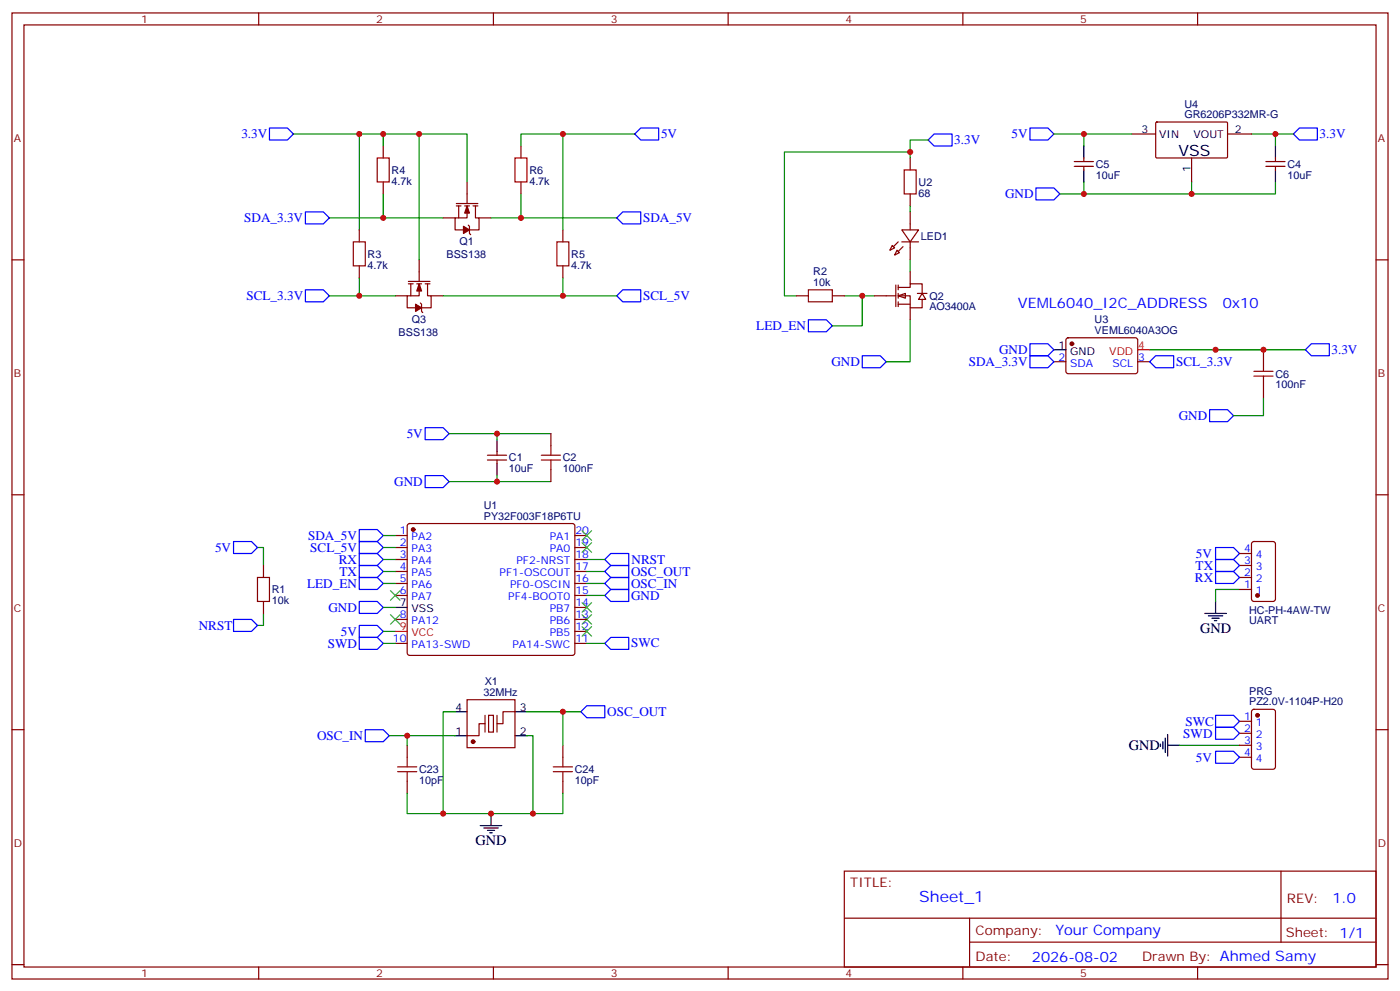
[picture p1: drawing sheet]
<svg xmlns="http://www.w3.org/2000/svg" width="412mm" height="292mm" viewBox="0 0 412 292" stroke-linecap="round" stroke-linejoin="round" font-family="sans-serif">
<g fill="none" stroke="#870000" stroke-width=".35">
<path d="M3.5 3.8h405.4v284.3h-405.4zM7.1 7.3h398.2v277.3h-398.2zM76.2 3.8v3.5M145.3 3.8v3.5M214.5 3.8v3.5M283.6 3.8v3.5M352.8 3.8v3.5M333.4 39.4h7M340.5 36.1l.3-.2 20.6 .1 .2 .3-.1 10-.3 .2-20.6-.1-.2-.3zM361.6 39.4h7.1M268.1 46.5v3.5M268.1 57.1v3.5"/>
<path d="M316.4 49h5.7M316.4 47.6h5.7M319.3 46.5v1.1M319.3 49v1M351 46.5v7.1M372.9 49h5.6M372.9 47.6h5.6M375.7 46.5v1.1M375.7 49v1M3.5 76.5h3.6M262.8 72.2l.7 .8-1.4 .7zM264.2 73.7l.7 .7-1.4 .7z"/>
<path d="M265.6 67.7h5l-2.5 3.5zM265.6 71.2h5M268.1 62.4v5.3M268.1 71.2v5.3M405.3 76.5h3.6M234.6 87.1h3.5M245.2 87.1h3.5M314.2 99.6l.5-.2 20 .1 .4 .6v9.5l-.7 .4-20-.1-.4-.6v-9.2zM310.4 106.5h3.6M335.1 106.5h3.6M372.2 102.9v3.6M372.2 113.5v3.6"/>
<path d="M143.6 135.4h5.6M143.6 134h5.6M146.4 132.9v1.1M146.4 135.4v1.1M162.3 127.6v3.6M162.3 138.2v3.5M3.5 145.6h3.6M116.4 157.6h3.5M120.2 154.3l.4-.2h48l.5 .2 .2 .5v37.4l-.2 .5-.5 .2h-48l-.4-.2-.3-.5v-37.4zM169.3 157.6h3.6M368.9 159.6l.5-.2h5.6l.7 .4v16.5l-.5 .7h-5.8l-.7-.4v-16.5zM405.3 145.6h3.6"/>
<path d="M77.6 166.4v3.6M77.6 177v3.6M116.4 161.1h3.5M116.4 164.7h3.5M116.4 168.2h3.5M116.4 171.7h3.5M116.4 175.3h3.5M169.3 161.1h3.6M169.3 164.7h3.6M169.3 168.2h3.6M169.3 171.7h3.6M169.3 175.3h3.6"/>
<path d="M169.3 178.8h3.6M365.1 173.5h3.6M365.1 170h3.6M365.1 166.4h3.6M365.1 162.9h3.6M116.4 182.3h3.5M116.4 189.4h3.5M169.3 182.3h3.6M169.3 189.4h3.6M169.3 185.8h3.6M3.5 214.8h3.6M119.9 219.4v3.5"/>
<path d="M137.6 206h14.1v14.1h-14.1zM142.9 213h-1.8v3.5h-3.5M143.9 210.5h1.4v5h-1.4zM151.7 209.5h-3.5v3.5h-1.8M165.8 219.4v3.5M365.1 212.3h3.6M365.1 215.8h3.6M365.1 219.4h3.6M368.9 209l.5-.2h5.6l.7 .4v16.5l-.5 .7h-5.8l-.7-.4v-16.5zM405.3 214.8h3.6M119.9 229.9v3.6M165.8 229.9v3.6"/>
<path d="M365.1 222.9h3.6M248.7 256.4h156.6v28.2h-156.6zM377.3 256.4v20.9M248.7 270.2h156.5M285.6 277.3h119.6M285.6 270.2v14.2M3.5 283.9h3.6M76.2 284.6v3.5M145.3 284.6v3.5M214.5 284.6v3.5M283.6 284.6v3.5M352.8 284.6v3.5"/>
<path d="M405.3 283.9h3.6"/>
</g>
<g fill="none" stroke="#00f" stroke-width=".35">
<path d="M275.2 39.4h5.3v3.6h-5.3l-1.8-1.8zM303.4 37.7h5.3l1.7 1.7-1.7 1.8h-5.3zM381 39.4l1.8-1.7h5.3v3.5h-5.3zM305.2 55.3h5.2l1.8 1.8-1.8 1.7h-5.2zM238.1 94.1h5.3l1.8 1.8-1.8 1.7h-5.3zM254 104.7h5.3l1.8 1.8-1.8 1.7h-5.3zM303.4 101.2h5.3l1.7 1.7-1.7 1.8h-5.3zM303.4 104.7h5.3l1.7 1.8-1.7 1.7h-5.3zM340.4 104.7h5.3v3.5h-5.3l-1.7-1.7zM384.5 102.9l1.8-1.7h5.3v3.5h-5.3zM125.2 140h5.3l1.8 1.7-1.8 1.8h-5.3zM125.2 125.9h5.3l1.8 1.7-1.8 1.8h-5.3z"/>
<path d="M356.3 120.6h5.3l1.8 1.7-1.8 1.8h-5.3zM68.8 159.4h5.3l1.7 1.7-1.7 1.8h-5.3zM105.8 159.4h5.3l1.8 1.7-1.8 1.8h-5.3zM105.8 155.9h5.3l1.8 1.7-1.8 1.8h-5.3zM105.8 177h5.3l1.8 1.8-1.8 1.8h-5.3zM105.8 170h5.3l1.8 1.7-1.8 1.8h-5.3zM105.8 162.9h5.3l1.8 1.8-1.8 1.7h-5.3zM105.8 166.4h5.3l1.8 1.8-1.8 1.8h-5.3zM178.2 164.7l1.7-1.8h5.3v3.5h-5.3zM178.2 168.2l1.7-1.8h5.3v3.6h-5.3zM179.9 173.5h5.3v3.5h-5.3l-1.7-1.7zM179.9 170h5.3v3.5h-5.3l-1.7-1.8z"/>
<path d="M358.1 161.1h5.3l1.7 1.8-1.7 1.8h-5.3zM358.1 164.7h5.3l1.7 1.7-1.7 1.8h-5.3zM358.1 168.2h5.3l1.7 1.8-1.7 1.7h-5.3zM68.8 182.3h5.3l1.7 1.8-1.7 1.7h-5.3zM105.8 187.6h5.3l1.8 1.8-1.8 1.7h-5.3zM105.8 184.1h5.3l1.8 1.7-1.8 1.8h-5.3zM179.9 187.6h5.3v3.5h-5.3l-1.7-1.7zM107.6 214.8h5.3l1.8 1.7-1.8 1.8h-5.3zM172.9 207.7h5.3v3.5h-5.3l-1.8-1.7zM358.1 210.5h5.3l1.7 1.8-1.7 1.8h-5.3zM358.1 214.1h5.3l1.7 1.7-1.7 1.8h-5.3zM358.1 221.1h5.3l1.7 1.8-1.7 1.7h-5.3z"/>
</g>
<g fill="none" stroke="#3c3" stroke-width=".35">
<path d="M171.4 159.7l2.9 2.9M171.4 156.2l2.9 2.8M174.3 159.7l-2.9 2.9M174.3 156.2l-2.9 2.8M115 173.8l2.8 2.9M117.8 173.8l-2.8 2.9M171.4 177.4l2.9 2.8M174.3 177.4l-2.9 2.8M115 180.9l2.8 2.8M117.8 180.9l-2.8 2.8M171.4 180.9l2.9 2.8M171.4 184.4l2.9 2.9"/>
<path d="M174.3 180.9l-2.9 2.8M174.3 184.4l-2.9 2.9"/>
</g>
<g fill="none" stroke="#008700" stroke-width=".35">
<path d="M310.4 39.4h23M319.3 39.4v3.6M368.7 39.4h12.3M375.7 39.4v3.6M268.1 44.7h-37v42.4h3.5M273.4 41.2h-5.3v5.3M312.2 57.1h7.1M319.3 53.6v3.5h31.7v-3.5M375.7 53.6v3.5h-24.7M268.1 60.6v1.8M268.1 76.5v3.5M248.7 87.1h8.8"/>
<path d="M254 87.1v8.8h-8.8M268.1 94.1v12.4h-7M338.7 102.9h45.8M372.2 117.1v5.2h-8.8M132.3 127.6h30M146.4 127.6v1.8M146.4 140v1.7M112.9 157.6h3.5M132.3 141.7h30M75.8 161.1h1.8v5.3M112.9 178.8h3.5M112.9 171.7h3.5"/>
<path d="M112.9 168.2h3.5M112.9 164.7h3.5M112.9 161.1h3.5M172.9 171.7h5.3M172.9 168.2h5.3M172.9 164.7h5.3M172.9 175.3h5.3M365.1 173.5h-7v3.5M77.6 180.6v3.5h-1.8M112.9 189.4h3.5M112.9 185.8h3.5M172.9 189.4h5.3"/>
<path d="M114.7 216.5h19.4M119.9 216.5v2.9M134.1 209.5h-3.6v30M155.2 216.5h1.8v23M155.2 209.5h15.9M165.8 209.5v9.9M347.5 219.4h17.6M119.9 233.5v6h45.9v-6"/>
</g>
<g fill="#870000" stroke="#870000" stroke-width=".35">
<path d="M266 72.6l-1.4 1.4z"/>
<path d="M264.6 71.2l-1.4 1.4z"/>
<circle cx="121.7" cy="155.9" r=".53"/>
<circle cx="315.7" cy="101.2" r=".53"/>
<circle cx="370.4" cy="175.3" r=".53"/>
<circle cx="370.4" cy="210.5" r=".53"/>
<circle cx="139.3" cy="218.3" r=".53"/>
</g>
<g fill="none" stroke="#000" stroke-width=".35">
<path d="M319.3 43v3.5M319.3 50v3.6M375.7 43v3.5M375.7 50v3.6M310.4 102.9h3.6M146.4 129.4v3.5M146.4 136.5v3.5M116.4 178.8h3.5M358.1 177v3.6M354.9 180.6h6.3M356 181.3h4.2M357 182h2.1"/>
<path d="M357.7 182.7h.7M134.1 216.5h3.5M134.1 209.5h3.5M151.7 216.5h3.5M151.7 209.5h3.5M341.8 219v.7M342.5 218.3v2.1M343.3 217.2v4.3M344 219.4h3.5M344 216.2v6.3M144.6 239.5v3.5M141.5 243h6.3"/>
<path d="M142.5 243.7h4.3M143.6 244.4h2.1M144.3 245.1h.7"/>
</g>
<path d="M335.1 102.9h3.6M116.4 185.8h3.5" fill="none" stroke="#f00" stroke-width=".35"/>
<g fill="none" stroke="#a10000" stroke-width=".35">
<path d="M266.3 50h3.6v7.1h-3.6zM238.1 85.3h7.1v3.5h-7.1zM369.4 109.3h5.6M369.4 110.7h5.6M372.2 106.5v2.8M372.2 110.7v2.8M159.5 134h5.6M159.5 135.4h5.6M162.3 131.2v2.8M162.3 135.4v2.8M75.8 170h3.6v7h-3.6zM117.1 225.7h5.7"/>
<path d="M117.1 227.1h5.7M119.9 222.9v2.8M119.9 227.1v2.8M163 225.7h5.6M163 227.1h5.6M165.8 222.9v2.8M165.8 227.1v2.8"/>
</g>
<path d="M142.9 210.5v5M146.4 210.5v5" fill="none" stroke="#871200" stroke-width=".35"/>
<g fill="#fff" stroke="#870000" stroke-width=".35">
<path d="M264.6 87.1l2.1-.7v1.4z"/>
<path d="M271.6 86.4l1.1 1.7h-2.1z"/>
</g>
<g fill="none" stroke="#870000" stroke-width=".35">
<path d="M112.9 43v3.5M112.9 53.6v3.5M134.4 59.9h6.4M137.6 53.6v6.3M153.5 43v3.5M153.5 53.6v3.5M105.8 67.7v3.5M105.8 78.2v3.6M123.5 76.5v6.3M130.5 64.1h3.6M134.4 60.6h1.4M135.1 60.6v3.5"/>
<path d="M136.9 60.6h1.4M137.6 60.6v3.5h-3.5v3.6h2.4M137.9 66.3l.4 .3v2.1l.3 .4M139.3 60.6h1.5M140.1 60.6v3.5h1v3.6h-2.8M141.1 64.1h3.5M165.8 67.7v3.5M165.8 78.2v3.6M116.4 87.1h3.5M120.3 82.8h6.3M120.3 83.5h1.4M121 83.5v3.6"/>
<path d="M122.8 83.5h1.4M123.5 83.5v3.6h-3.6v3.5h2.5M123.8 89.2l.4 .3v2.2l.3 .3M125.2 83.5h1.4M125.9 83.5v3.6h1.1v3.5h-2.8M127 87.1h3.5M257.5 87.1h6.4M263.9 83.9v6.3M264.6 84.6h3.5v-1.1h3.5v2.9M264.6 87.1h3.5v3.5h3.5v-2.5M264.6 89.5h3.5M264.6 83.9v1.4"/>
<path d="M264.6 86.4v1.4M264.6 88.8v1.4M268.1 80v3.5M268.1 90.6v3.5M270.2 86.4h2.8"/>
</g>
<g fill="#870000" stroke="#870000" stroke-width=".35">
<path d="M136.5 66.6l1.8 1.1-1.8 1z"/>
<path d="M137.6 60.6l.7 2.1h-1.4z"/>
<path d="M122.4 89.5l1.8 1.1-1.8 1.1z"/>
<path d="M123.5 83.5l.7 2.2h-1.4z"/>
</g>
<path d="M79.4 37.7h5.3l1.7 1.7-1.7 1.8h-5.3zM188.7 37.7h5.3v3.5h-5.3l-1.7-1.8zM90 62.4h5.2l1.8 1.7-1.8 1.8h-5.2zM183.4 62.4h5.3v3.5h-5.3l-1.7-1.8zM90 85.3h5.2l1.8 1.8-1.8 1.7h-5.2zM183.4 85.3h5.3v3.5h-5.3l-1.7-1.7z" fill="none" stroke="#00f" stroke-width=".35"/>
<g fill="none" stroke="#008700" stroke-width=".35">
<path d="M86.4 39.4h51.2v14.2M105.8 39.4v28.3M112.9 39.4v3.6M123.5 39.4v37.1M165.8 39.4v28.3M187 39.4h-33.5v3.6M112.9 57.1v7h17.6M153.5 57.1v7h-8.9M97 64.1h15.9M153.5 64.1h28.2M97 87.1h8.8M105.8 81.8v5.3h10.6"/>
<path d="M165.8 81.8v5.3h-35.3M165.8 87.1h15.9"/>
</g>
<path d="M111.1 46.5h3.6v7.1h-3.6zM151.7 46.5h3.5v7.1h-3.5zM104.1 71.2h3.5v7h-3.5zM164 71.2h3.6v7h-3.6z" fill="none" stroke="#a10000" stroke-width=".35"/>
<g fill="#c00">
<circle cx="375.7" cy="39.4" r=".88"/>
<circle cx="319.3" cy="57.1" r=".88"/>
<circle cx="319.3" cy="39.4" r=".88"/>
<circle cx="351" cy="57.1" r=".88"/>
<circle cx="358.1" cy="102.9" r=".88"/>
<circle cx="268.1" cy="44.7" r=".88"/>
<circle cx="254" cy="87.1" r=".88"/>
<circle cx="146.4" cy="127.6" r=".88"/>
<circle cx="146.4" cy="141.7" r=".88"/>
<circle cx="119.9" cy="216.5" r=".88"/>
<circle cx="144.6" cy="239.5" r=".88"/>
<circle cx="165.8" cy="209.5" r=".88"/>
<circle cx="157" cy="239.5" r=".88"/>
<circle cx="130.5" cy="239.5" r=".88"/>
<circle cx="372.2" cy="102.9" r=".88"/>
<circle cx="123.5" cy="39.4" r=".88"/>
<circle cx="105.8" cy="39.4" r=".88"/>
<circle cx="112.9" cy="39.4" r=".88"/>
<circle cx="112.9" cy="64.1" r=".88"/>
<circle cx="165.8" cy="39.4" r=".88"/>
<circle cx="105.8" cy="87.1" r=".88"/>
<circle cx="165.8" cy="87.1" r=".88"/>
<circle cx="153.5" cy="64.1" r=".88"/>
</g>
<text font-size="4.6" x="347.1" y="45.8">VSS</text>
<text font-size="4.6" fill="#00f" x="270.8" y="265.4">Sheet_1</text>
<g font-size="4.2" fill="#00f">
<text x="299.9" y="90.6">VEML6040_I2C_ADDRESS</text>
<text x="360.2" y="90.6">0x10</text>
<text x="392.5" y="265.7">1.0</text>
<text x="310.9" y="275.2">Your Company</text>
<text x="304" y="283">2026-08-02</text>
</g>
<g font-size="4.2">
<text x="353.5" y="186.2">GND</text>
<text x="332.5" y="220.8">GND</text>
<text x="140.1" y="248.6">GND</text>
</g>
<g font-size="3.9" fill="#00f">
<text x="71.1" y="40.7">3.3V</text>
<text x="194.7" y="40.7">5V</text>
<text x="297.9" y="40.7">5V</text>
<text x="388.7" y="40.7">3.3V</text>
<text x="281.1" y="42.5">3.3V</text>
<text x="296.1" y="58.3">GND</text>
<text x="71.9" y="65.4">SDA_3.3V</text>
<text x="189.4" y="65.4">SDA_5V</text>
<text x="72.6" y="88.3">SCL_3.3V</text>
<text x="189.4" y="88.3">SCL_5V</text>
<text x="222.8" y="97.1">LED_EN</text>
<text x="244.9" y="107.6">GND</text>
<text x="285.4" y="107.7">SDA_3.3V</text>
<text x="294.3" y="104.2">GND</text>
<text x="346.4" y="107.7">SCL_3.3V</text>
<text x="392.2" y="104.2">3.3V</text>
<text x="347.2" y="123.6">GND</text>
<text x="119.8" y="128.9">5V</text>
<text x="116.1" y="143">GND</text>
<text x="90.7" y="158.9">SDA_5V</text>
<text x="63.4" y="162.4">5V</text>
<text x="91.4" y="162.4">SCL_5V</text>
<text x="99.8" y="165.9">RX</text>
<text x="186" y="165.9">NRST</text>
<text x="352.2" y="167.7">TX</text>
<text x="352.3" y="164.2">5V</text>
<text x="90.5" y="173">LED_EN</text>
<text x="100" y="169.5">TX</text>
<text x="185.9" y="169.5">OSC_OUT</text>
<text x="185.9" y="173">OSC_IN</text>
<text x="352" y="171.2">RX</text>
<text x="185.9" y="176.5">GND</text>
<text x="58.5" y="185.3">NRST</text>
<text x="96.7" y="180">GND</text>
<text x="96.6" y="190.6">SWD</text>
<text x="100.4" y="187.1">5V</text>
<text x="185.9" y="190.5">SWC</text>
<text x="178.9" y="210.7">OSC_OUT</text>
<text x="349.2" y="213.6">SWC</text>
<text x="93.4" y="217.8">OSC_IN</text>
<text x="348.6" y="217.1">SWD</text>
<text x="352.3" y="224.1">5V</text>
</g>
<g font-size="3.9" fill="#800">
<text x="250.5" y="261">TITLE:</text>
<text x="379.1" y="265.7">REV:</text>
<text x="287.4" y="275.2">Company:</text>
<text x="378.7" y="275.8">Sheet: 1/1</text>
<text x="287.4" y="282.9">Date:</text>
<text x="336.4" y="282.9">Draw</text>
<text x="346.6" y="282.9">n By: Ahmed Samy</text>
</g>
<g font-size="3.2" fill="#800">
<text x="41.6" y="6.8">1</text>
<text x="110.8" y="6.8">2</text>
<text x="179.9" y="6.8">3</text>
<text x="249.1" y="6.8">4</text>
<text x="318.2" y="6.8">5</text>
<text x="4.1" y="41.9">A</text>
<text x="405.9" y="41.9">A</text>
<text x="4.1" y="111.1">B</text>
<text x="405.9" y="111.1">B</text>
<text x="4.1" y="180.2">C</text>
<text x="405.9" y="180.2">C</text>
<text x="4.1" y="249.3">D</text>
<text x="405.9" y="249.3">D</text>
<text x="41.6" y="287.6">1</text>
<text x="110.8" y="287.6">2</text>
<text x="179.9" y="287.6">3</text>
<text x="249.1" y="287.6">4</text>
<text x="318.2" y="287.6">5</text>
</g>
<g font-size="3.2" fill="#000080">
<text x="348.9" y="34.8">GR6206P332MR-G</text>
<text x="348.9" y="31.6">U4</text>
<text x="115.4" y="51.2">R4</text>
<text x="155.9" y="51.2">R6</text>
<text x="322.8" y="52.6">10uF</text>
<text x="322.8" y="49.4">C5</text>
<text x="379.2" y="52.6">10uF</text>
<text x="379.2" y="49.4">C4</text>
<text x="115.4" y="54.4">4.7k</text>
<text x="155.9" y="54.4">4.7k</text>
<text x="270.6" y="57.9">68</text>
<text x="270.6" y="54.7">U2</text>
<text x="271.3" y="70.6">LED1</text>
<text x="108.3" y="75.9">R3</text>
<text x="131.5" y="75.9">BSS138</text>
<text x="135.4" y="72.1">Q1</text>
<text x="168.3" y="75.9">R5</text>
<text x="108.3" y="79.1">4.7k</text>
<text x="168.3" y="79.1">4.7k</text>
<text x="239.6" y="81.1">R2</text>
<text x="239.6" y="84.2">10k</text>
<text x="273.8" y="88.2">Q2</text>
<text x="121.3" y="95">Q3</text>
<text x="273.8" y="91.4">AO3400A</text>
<text x="322.4" y="95">U3</text>
<text x="117.4" y="98.8">BSS138</text>
<text x="322.4" y="98.3">VEML6040A3OG</text>
<text x="375.7" y="111.1">C6</text>
<text x="375.7" y="114.3">100nF</text>
<text x="149.9" y="135.8">C1</text>
<text x="165.8" y="135.8">C2</text>
<text x="149.9" y="139">10uF</text>
<text x="165.8" y="139">100nF</text>
<text x="142.5" y="149.7">U1</text>
<text x="142.5" y="152.9">PY32F003F18P6TU</text>
<text x="80.1" y="177.8">10k</text>
<text x="80.1" y="174.6">R1</text>
<text x="368" y="180.6">HC-PH-4AW-TW</text>
<text x="368" y="183.8">UART</text>
<text x="142.8" y="201.7">X1</text>
<text x="142.4" y="204.9">32MHz</text>
<text x="368" y="207.6">PZ2.0V-1104P-H20</text>
<text x="368" y="204.5">PRG</text>
<text x="123.5" y="227.6">C23</text>
<text x="169.3" y="227.6">C24</text>
<text x="123.5" y="230.8">10pF</text>
<text x="169.3" y="230.8">10pF</text>
</g>
<g font-size="3.2">
<text x="336.3" y="39.1">3</text>
<text x="341.5" y="40.5">VIN</text>
<text x="351.6" y="40.5">VOUT</text>
<text x="363.7" y="39.1">2</text>
<text x="350.7" y="50.6" transform="rotate(-90 350.7 50.6)">1</text>
<text x="311.8" y="102.6">1</text>
<text x="315.3" y="104.4">GND</text>
<text x="117.8" y="178.4">7</text>
<text x="121.2" y="180.2">VSS</text>
<text x="134.2" y="209.1">4</text>
<text x="153.1" y="209.1">3</text>
<text x="134.2" y="216.2">1</text>
<text x="153.1" y="216.2">2</text>
</g>
<g font-size="3.2" fill="#00f">
<text x="311.8" y="106.1">2</text>
<text x="315.3" y="107.9">SDA</text>
<text x="327.7" y="107.9">SCL</text>
<text x="335.3" y="106.1">3</text>
<text x="117.8" y="157.3">1</text>
<text x="117.8" y="160.8">2</text>
<text x="121.2" y="159">PA2</text>
<text x="161.9" y="159">PA1</text>
<text x="169.5" y="160.8">19</text>
<text x="169.5" y="157.3">20</text>
<text x="117.8" y="164.3">3</text>
<text x="117.8" y="167.9">4</text>
<text x="121.2" y="162.6">PA3</text>
<text x="121.2" y="166.1">PA4</text>
<text x="152.1" y="166.1">PF2-NRST</text>
<text x="161.9" y="162.6">PA0</text>
<text x="169.5" y="167.9">17</text>
<text x="169.5" y="164.3">18</text>
<text x="366.5" y="166.1">3</text>
<text x="366.5" y="162.6">4</text>
<text x="370" y="167.9">3</text>
<text x="370" y="164.3">4</text>
<text x="117.8" y="171.4">5</text>
<text x="121.2" y="169.6">PA5</text>
<text x="121.2" y="173.1">PA6</text>
<text x="147.2" y="169.6">PF1-OSCOUT</text>
<text x="150.2" y="173.1">PF0-OSCIN</text>
<text x="169.5" y="171.4">16</text>
<text x="366.5" y="173.1">1</text>
<text x="366.5" y="169.6">2</text>
<text x="370" y="171.4">2</text>
<text x="117.8" y="174.9">6</text>
<text x="121.2" y="176.7">PA7</text>
<text x="149.7" y="176.7">PF4-BOOT0</text>
<text x="169.5" y="178.4">14</text>
<text x="169.5" y="174.9">15</text>
<text x="370" y="174.9">1</text>
<text x="117.8" y="182">8</text>
<text x="121.2" y="183.7">PA12</text>
<text x="161.9" y="183.7">PB6</text>
<text x="161.9" y="180.2">PB7</text>
<text x="169.5" y="185.5">12</text>
<text x="169.5" y="182">13</text>
<text x="115.7" y="189">10</text>
<text x="121.2" y="190.8">PA13-SWD</text>
<text x="151" y="190.8">PA14-SWC</text>
<text x="161.9" y="187.3">PB5</text>
<text x="169.5" y="189">11</text>
<text x="366.5" y="211.9">1</text>
<text x="366.5" y="215.5">2</text>
<text x="370" y="213.7">1</text>
<text x="366.5" y="219">3</text>
<text x="370" y="217.2">2</text>
<text x="370" y="220.8">3</text>
<text x="366.5" y="222.5">4</text>
<text x="370" y="224.3">4</text>
</g>
<g font-size="3.2" fill="#f00">
<text x="326.8" y="104.4">VDD</text>
<text x="335.3" y="102.6">4</text>
<text x="117.8" y="185.5">9</text>
<text x="121.2" y="187.3">VCC</text>
</g>
</svg>
